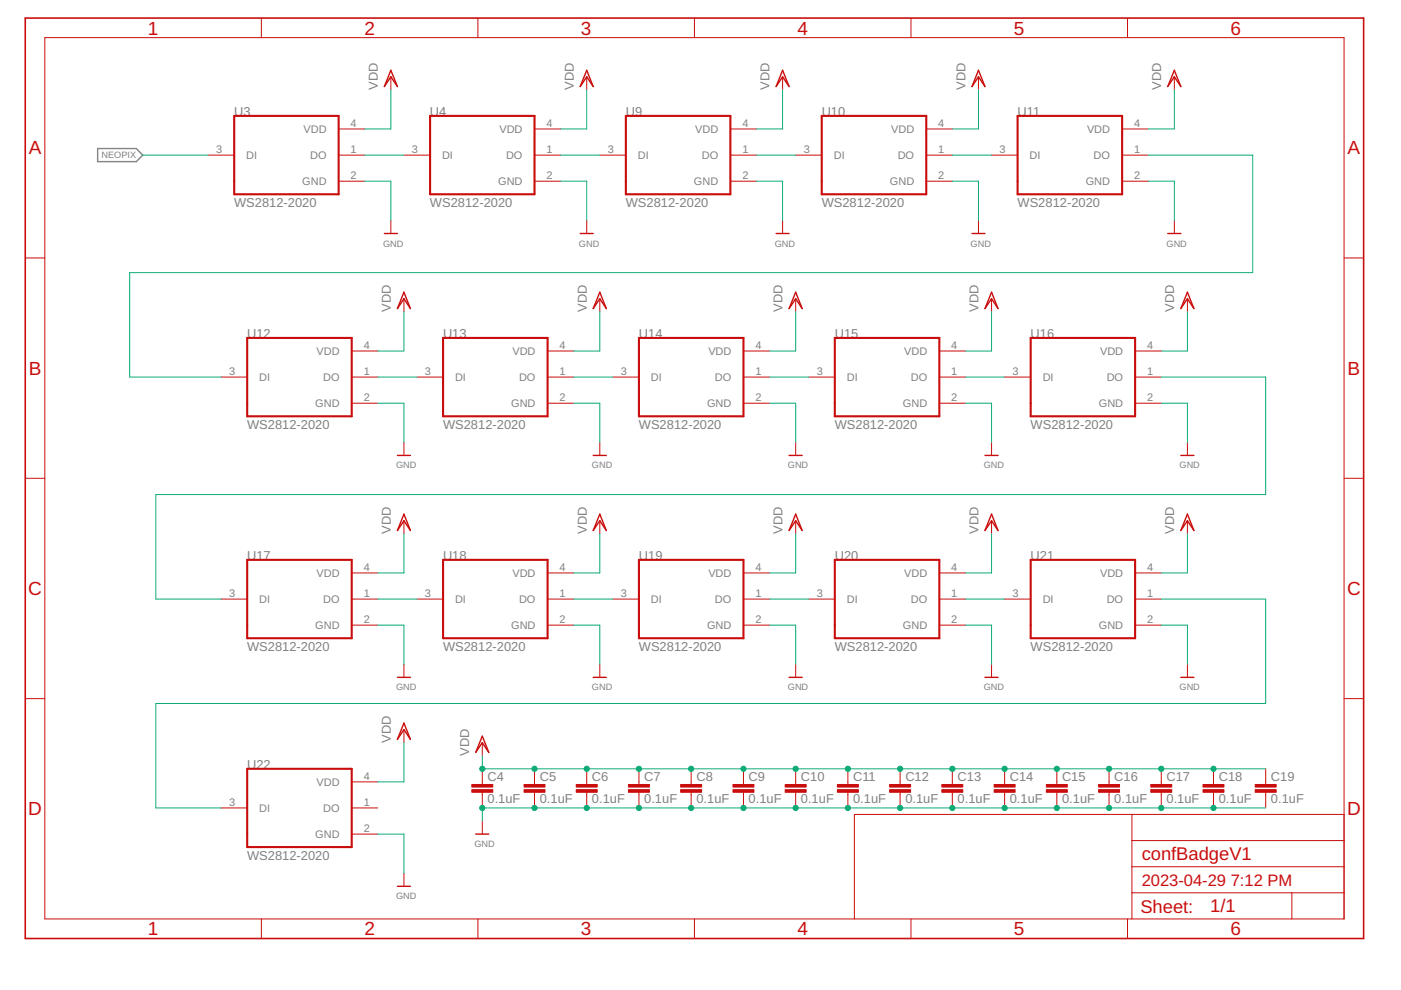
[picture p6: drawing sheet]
<svg xmlns="http://www.w3.org/2000/svg" width="297mm" height="210mm" viewBox="0 0 297 210" stroke-linecap="round" stroke-linejoin="round" font-family="sans-serif">
<path d="M20.7 31.5h8.2l1.4 1.4-1.4 1.4h-8.2z" fill="none" stroke="#808080" stroke-width=".3"/>
<g fill="none" stroke="#c90d0c" stroke-width=".44">
<path d="M49.7 24.6h22.1v16.6h-22.1zM91.2 24.6h22.1v16.6h-22.1zM132.7 24.6h22.2v16.6h-22.2zM174.2 24.6h22.2v16.6h-22.2zM215.8 24.6h22.1v16.6h-22.1zM52.4 71.6h22.2v16.7h-22.2zM93.9 71.6h22.2v16.7h-22.2zM135.5 71.6h22.1v16.7h-22.1zM177 71.6h22.2v16.7h-22.2zM218.5 71.6h22.2v16.7h-22.2zM52.4 118.7h22.2v16.6h-22.2zM93.9 118.7h22.2v16.6h-22.2z"/>
<path d="M135.5 118.7h22.1v16.6h-22.1zM177 118.7h22.2v16.6h-22.2zM218.5 118.7h22.2v16.6h-22.2zM52.4 163h22.2v16.6h-22.2z"/>
</g>
<g fill="none" stroke="#c90d0c" stroke-width=".21">
<path d="M9.5 8h275.5v186.8h-275.5zM55.4 3.8v4.2M82.9 16.3v2.7M101.3 3.8v4.2M124.4 16.3v2.7M147.2 3.8v4.2M165.9 16.3v2.7M193.1 3.8v4.2M207.5 16.3v2.7M239.1 3.8v4.2M249 16.3v2.7M44.1 32.9h5.6"/>
<path d="M71.8 32.9h5.5M71.8 38.4h5.5M71.8 27.3h5.5M85.6 32.9h5.6M113.3 32.9h5.6M113.3 38.4h5.6M113.3 27.3h5.6M127.2 32.9h5.5M154.9 32.9h5.5M154.9 38.4h5.5M154.9 27.3h5.5M168.7 32.9h5.5"/>
<path d="M196.4 32.9h5.5M196.4 38.4h5.5M196.4 27.3h5.5M210.2 32.9h5.6M237.9 32.9h5.5M237.9 38.4h5.5M237.9 27.3h5.5M5.4 54.7h4.1M82.9 46.7v2.8M124.4 46.7v2.8M165.9 46.7v2.8M207.5 46.7v2.8"/>
<path d="M249 46.7v2.8M285 54.7h4.1M46.9 79.9h5.5M74.6 79.9h5.5M74.6 74.4h5.5M85.6 63.3v2.8M88.4 79.9h5.5M116.1 79.9h5.5M116.1 74.4h5.5M127.2 63.3v2.8M129.9 79.9h5.6M157.6 79.9h5.6"/>
<path d="M157.6 74.4h5.6M168.7 63.3v2.8M171.5 79.9h5.5M199.2 79.9h5.5M199.2 74.4h5.5M210.2 63.3v2.8M213 79.9h5.5M240.7 79.9h5.5M240.7 74.4h5.5M251.8 63.3v2.8M74.6 85.5h5.5M85.6 93.8v2.8"/>
<path d="M116.1 85.5h5.5M127.2 93.8v2.8M157.6 85.5h5.6M168.7 93.8v2.8M199.2 85.5h5.5M210.2 93.8v2.8M240.7 85.5h5.5M251.8 93.8v2.8M5.4 101.4h4.1M85.6 110.4v2.8M127.2 110.4v2.8M168.7 110.4v2.8"/>
<path d="M210.2 110.4v2.8M251.8 110.4v2.8M285 101.4h4.1M46.9 127h5.5M74.6 127h5.5M74.6 132.5h5.5M74.6 121.5h5.5M88.4 127h5.5M116.1 127h5.5M116.1 132.5h5.5M116.1 121.5h5.5M129.9 127h5.6"/>
<path d="M157.6 127h5.6M157.6 132.5h5.6M157.6 121.5h5.6M171.5 127h5.5M199.2 127h5.5M199.2 132.5h5.5M199.2 121.5h5.5M213 127h5.5M240.7 127h5.5M240.7 132.5h5.5M240.7 121.5h5.5M5.4 148.1h4.1"/>
<path d="M85.6 140.8v2.8M85.6 154.7v2.8M102.3 157.5v2.7M127.2 140.8v2.8M168.7 140.8v2.8M210.2 140.8v2.8M251.8 140.8v2.8M285 148.1h4.1M46.9 171.3h5.5M74.6 171.3h5.5M74.6 176.8h5.5M74.6 165.8h5.5"/>
<path d="M102.3 163v3.3M102.3 168v3.3M102.3 174.1v2.7M113.3 163v3.3M113.3 168v3.3M124.4 163v3.3M124.4 168v3.3M135.5 163v3.3M135.5 168v3.3M146.5 163v3.3M146.5 168v3.3M157.6 163v3.3"/>
<path d="M157.6 168v3.3M168.7 163v3.3M168.7 168v3.3M179.8 163v3.3M179.8 168v3.3M190.8 163v3.3M190.8 168v3.3M201.9 163v3.3M201.9 168v3.3M213 163v3.3M213 168v3.3M224.1 163v3.3"/>
<path d="M224.1 168v3.3M235.1 163v3.3M235.1 168v3.3M240 172.7v22.1M240 178.2h45M246.2 163v3.3M246.2 168v3.3M257.3 163v3.3M257.3 168v3.3M268.4 163v3.3M268.4 168v3.3M285 172.7h-103.9v22.1"/>
<path d="M55.4 194.8v4.2M85.6 185.1v2.8M101.3 194.8v4.2M147.2 194.8v4.2M193.1 194.8v4.2M239.1 194.8v4.2M240 189.3h45M240 183.8h45M273.9 189.3v5.5"/>
</g>
<path d="M5.4 3.8h283.7v195.2h-283.7z" fill="none" stroke="#c90d0c" stroke-width=".34"/>
<g fill="none" stroke="#c90d0c" stroke-width=".3">
<path d="M82.9 14.9l1.4 3.5-1.4-2.1-1.4 2.1zM124.4 14.9l1.4 3.5-1.4-2.1-1.4 2.1zM165.9 14.9l1.4 3.5-1.4-2.1-1.4 2.1zM207.5 14.9l1.3 3.5-1.3-2.1-1.4 2.1zM249 14.9l1.4 3.5-1.4-2.1-1.4 2.1zM81.5 49.5h2.8M123 49.5h2.8M164.5 49.5h2.8M206.1 49.5h2.7M247.6 49.5h2.8M85.6 62l1.4 3.4-1.4-2.1-1.3 2.1zM127.2 62l1.3 3.4-1.3-2.1-1.4 2.1z"/>
<path d="M168.7 62l1.4 3.4-1.4-2.1-1.4 2.1zM210.2 62l1.4 3.4-1.4-2.1-1.4 2.1zM251.8 62l1.3 3.4-1.3-2.1-1.4 2.1zM84.3 96.6h2.7M125.8 96.6h2.7M167.3 96.6h2.8M208.8 96.6h2.8M250.4 96.6h2.7M85.6 109l1.4 3.5-1.4-2.1-1.3 2.1zM127.2 109l1.3 3.5-1.3-2.1-1.4 2.1zM168.7 109l1.4 3.5-1.4-2.1-1.4 2.1zM210.2 109l1.4 3.5-1.4-2.1-1.4 2.1z"/>
<path d="M251.8 109l1.3 3.5-1.3-2.1-1.4 2.1zM84.3 143.6h2.7M85.6 153.3l1.4 3.5-1.4-2.1-1.3 2.1zM102.3 156.1l1.3 3.4-1.3-2-1.4 2zM125.8 143.6h2.7M167.3 143.6h2.8M208.8 143.6h2.8M250.4 143.6h2.7M100.9 176.8h2.7M84.3 187.9h2.7"/>
</g>
<g fill="#c90d0c" stroke="#c90d0c" stroke-width=".21">
<path d="M100 166.3h4.5v.6h-4.5z"/>
<path d="M100 167.4h4.5v.6h-4.5z"/>
<path d="M111.1 166.3h4.4v.6h-4.4z"/>
<path d="M111.1 167.4h4.4v.6h-4.4z"/>
<path d="M122.2 166.3h4.4v.6h-4.4z"/>
<path d="M122.2 167.4h4.4v.6h-4.4z"/>
<path d="M133.2 166.3h4.5v.6h-4.5z"/>
<path d="M133.2 167.4h4.5v.6h-4.5z"/>
<path d="M144.3 166.3h4.5v.6h-4.5z"/>
<path d="M144.3 167.4h4.5v.6h-4.5z"/>
<path d="M155.4 166.3h4.5v.6h-4.5z"/>
<path d="M155.4 167.4h4.5v.6h-4.5z"/>
<path d="M166.5 166.3h4.4v.6h-4.4z"/>
<path d="M166.5 167.4h4.4v.6h-4.4z"/>
<path d="M177.5 166.3h4.5v.6h-4.5z"/>
<path d="M177.5 167.4h4.5v.6h-4.5z"/>
<path d="M188.6 166.3h4.5v.6h-4.5z"/>
<path d="M188.6 167.4h4.5v.6h-4.5z"/>
<path d="M199.7 166.3h4.4v.6h-4.4z"/>
<path d="M199.7 167.4h4.4v.6h-4.4z"/>
<path d="M210.8 166.3h4.4v.6h-4.4z"/>
<path d="M210.8 167.4h4.4v.6h-4.4z"/>
<path d="M221.8 166.3h4.5v.6h-4.5z"/>
<path d="M221.8 167.4h4.5v.6h-4.5z"/>
<path d="M232.9 166.3h4.5v.6h-4.5z"/>
<path d="M232.9 167.4h4.5v.6h-4.5z"/>
<path d="M244 166.3h4.4v.6h-4.4z"/>
<path d="M244 167.4h4.4v.6h-4.4z"/>
<path d="M255.1 166.3h4.4v.6h-4.4z"/>
<path d="M255.1 167.4h4.4v.6h-4.4z"/>
<path d="M266.1 166.3h4.5v.6h-4.5z"/>
<path d="M266.1 167.4h4.5v.6h-4.5z"/>
</g>
<g fill="none" stroke="#0dab76" stroke-width=".21">
<path d="M82.9 19v8.3h-5.6M124.4 19v8.3h-5.5M165.9 19v8.3h-5.5M207.5 19v8.3h-5.6M249 19v8.3h-5.6M30.3 32.9h13.8M77.3 38.4h5.6v8.3M77.3 32.9h8.3M118.9 38.4h5.5v8.3M118.9 32.9h8.3M160.4 38.4h5.5v8.3M160.4 32.9h8.3"/>
<path d="M201.9 38.4h5.6v8.3M201.9 32.9h8.3M243.4 38.4h5.6v8.3M243.4 32.9h22.2v24.9h-238.1v22.1h19.4M80.1 79.9h8.3M85.6 66.1v8.3h-5.5M121.6 79.9h8.3M127.2 66.1v8.3h-5.6M163.2 79.9h8.3M168.7 66.1v8.3h-5.5M204.7 79.9h8.3M210.2 66.1v8.3h-5.5"/>
<path d="M246.2 79.9h22.2v25h-235.4v22.1h13.9M251.8 66.1v8.3h-5.6M80.1 85.5h5.5v8.3M121.6 85.5h5.6v8.3M163.2 85.5h5.5v8.3M204.7 85.5h5.5v8.3M246.2 85.5h5.6v8.3M85.6 113.2v8.3h-5.5M127.2 113.2v8.3h-5.6M168.7 113.2v8.3h-5.5M210.2 113.2v8.3h-5.5M251.8 113.2v8.3h-5.6"/>
<path d="M80.1 132.5h5.5v8.3M80.1 127h8.3M121.6 132.5h5.6v8.3M121.6 127h8.3M163.2 132.5h5.5v8.3M163.2 127h8.3M204.7 132.5h5.5v8.3M204.7 127h8.3M246.2 132.5h5.6v8.3M246.2 127h22.2v22.2h-235.4v22.1h13.9M85.6 157.5v8.3h-5.5M80.1 176.8h5.5v8.3"/>
<path d="M102.3 160.2v2.8h166.1M268.4 171.3h-166.1v2.8"/>
</g>
<g fill="#0dab76" stroke="#0dab76" stroke-width=".21">
<circle cx="113.3" cy="171.3" r=".55"/>
<circle cx="124.4" cy="171.3" r=".55"/>
<circle cx="135.5" cy="171.3" r=".55"/>
<circle cx="146.5" cy="171.3" r=".55"/>
<circle cx="157.6" cy="171.3" r=".55"/>
<circle cx="168.7" cy="171.3" r=".55"/>
<circle cx="179.8" cy="171.3" r=".55"/>
<circle cx="190.8" cy="171.3" r=".55"/>
<circle cx="201.9" cy="171.3" r=".55"/>
<circle cx="213" cy="171.3" r=".55"/>
<circle cx="224.1" cy="171.3" r=".55"/>
<circle cx="235.1" cy="171.3" r=".55"/>
<circle cx="246.2" cy="171.3" r=".55"/>
<circle cx="257.3" cy="171.3" r=".55"/>
<circle cx="102.3" cy="171.3" r=".55"/>
<circle cx="113.3" cy="163" r=".55"/>
<circle cx="124.4" cy="163" r=".55"/>
<circle cx="135.5" cy="163" r=".55"/>
<circle cx="146.5" cy="163" r=".55"/>
<circle cx="157.6" cy="163" r=".55"/>
<circle cx="168.7" cy="163" r=".55"/>
<circle cx="179.8" cy="163" r=".55"/>
<circle cx="190.8" cy="163" r=".55"/>
<circle cx="201.9" cy="163" r=".55"/>
<circle cx="213" cy="163" r=".55"/>
<circle cx="224.1" cy="163" r=".55"/>
<circle cx="235.1" cy="163" r=".55"/>
<circle cx="246.2" cy="163" r=".55"/>
<circle cx="257.3" cy="163" r=".55"/>
<circle cx="102.3" cy="163" r=".55"/>
</g>
<g font-size="4" fill="#c90d0c">
<text x="31.3" y="7.3">1</text>
<text x="77.3" y="7.3">2</text>
<text x="123.2" y="7.3">3</text>
<text x="169.1" y="7.3">4</text>
<text x="215" y="7.3">5</text>
<text x="260.9" y="7.3">6</text>
<text x="6.1" y="32.8">A</text>
<text x="285.7" y="32.8">A</text>
<text x="6.1" y="79.5">B</text>
<text x="285.7" y="79.5">B</text>
<text x="6" y="126.2">C</text>
<text x="285.6" y="126.2">C</text>
<text x="6" y="172.9">D</text>
<text x="285.6" y="172.9">D</text>
<text x="31.3" y="198.3">1</text>
<text x="77.3" y="198.3">2</text>
<text x="123.2" y="198.3">3</text>
<text x="169.1" y="198.3">4</text>
<text x="215" y="198.3">5</text>
<text x="260.9" y="198.3">6</text>
</g>
<g font-size="3.9" fill="#c90d0c">
<text x="242.1" y="182.4">confBadgeV1</text>
<text x="241.8" y="193.6">Sheet:</text>
<text x="256.6" y="193.4">1/1</text>
</g>
<g font-size="3.5" fill="#c90d0c">
<text x="242.1" y="187.9">2023-04-29</text>
<text x="260.9" y="187.9">7:12 PM</text>
</g>
<g font-size="2.7" fill="#808080">
<text x="80.1" y="19" transform="rotate(-90 80.1 19)">VDD</text>
<text x="121.6" y="19" transform="rotate(-90 121.6 19)">VDD</text>
<text x="163.2" y="19" transform="rotate(-90 163.2 19)">VDD</text>
<text x="204.7" y="19" transform="rotate(-90 204.7 19)">VDD</text>
<text x="246.2" y="19" transform="rotate(-90 246.2 19)">VDD</text>
<text x="49.6" y="24.6">U3</text>
<text x="91.2" y="24.6">U4</text>
<text x="132.7" y="24.6">U9</text>
<text x="174.2" y="24.6">U10</text>
<text x="215.7" y="24.6">U11</text>
<text x="49.6" y="44">WS2812-2020</text>
<text x="91.2" y="44">WS2812-2020</text>
<text x="132.7" y="44">WS2812-2020</text>
<text x="174.2" y="44">WS2812-2020</text>
<text x="215.7" y="44">WS2812-2020</text>
<text x="52.4" y="71.6">U12</text>
<text x="82.9" y="66.1" transform="rotate(-90 82.9 66.1)">VDD</text>
<text x="93.9" y="71.6">U13</text>
<text x="124.4" y="66.1" transform="rotate(-90 124.4 66.1)">VDD</text>
<text x="135.5" y="71.6">U14</text>
<text x="165.9" y="66.1" transform="rotate(-90 165.9 66.1)">VDD</text>
<text x="177" y="71.6">U15</text>
<text x="207.5" y="66.1" transform="rotate(-90 207.5 66.1)">VDD</text>
<text x="218.5" y="71.6">U16</text>
<text x="249" y="66.1" transform="rotate(-90 249 66.1)">VDD</text>
<text x="52.4" y="91">WS2812-2020</text>
<text x="93.9" y="91">WS2812-2020</text>
<text x="135.5" y="91">WS2812-2020</text>
<text x="177" y="91">WS2812-2020</text>
<text x="218.5" y="91">WS2812-2020</text>
<text x="82.9" y="113.2" transform="rotate(-90 82.9 113.2)">VDD</text>
<text x="124.4" y="113.2" transform="rotate(-90 124.4 113.2)">VDD</text>
<text x="165.9" y="113.2" transform="rotate(-90 165.9 113.2)">VDD</text>
<text x="207.5" y="113.2" transform="rotate(-90 207.5 113.2)">VDD</text>
<text x="249" y="113.2" transform="rotate(-90 249 113.2)">VDD</text>
<text x="52.4" y="118.7">U17</text>
<text x="93.9" y="118.7">U18</text>
<text x="135.5" y="118.7">U19</text>
<text x="177" y="118.7">U20</text>
<text x="218.5" y="118.7">U21</text>
<text x="52.4" y="138.1">WS2812-2020</text>
<text x="93.9" y="138.1">WS2812-2020</text>
<text x="135.5" y="138.1">WS2812-2020</text>
<text x="177" y="138.1">WS2812-2020</text>
<text x="218.5" y="138.1">WS2812-2020</text>
<text x="82.9" y="157.5" transform="rotate(-90 82.9 157.5)">VDD</text>
<text x="99.5" y="160.2" transform="rotate(-90 99.5 160.2)">VDD</text>
<text x="52.4" y="163">U22</text>
<text x="103.4" y="165.6">C4</text>
<text x="114.4" y="165.6">C5</text>
<text x="125.5" y="165.6">C6</text>
<text x="136.6" y="165.6">C7</text>
<text x="147.7" y="165.6">C8</text>
<text x="158.7" y="165.6">C9</text>
<text x="169.8" y="165.6">C10</text>
<text x="180.9" y="165.6">C11</text>
<text x="191.9" y="165.6">C12</text>
<text x="203" y="165.6">C13</text>
<text x="214.1" y="165.6">C14</text>
<text x="225.2" y="165.6">C15</text>
<text x="236.2" y="165.6">C16</text>
<text x="247.3" y="165.6">C17</text>
<text x="258.4" y="165.6">C18</text>
<text x="269.5" y="165.6">C19</text>
<text x="103.4" y="170.3">0.1uF</text>
<text x="114.4" y="170.3">0.1uF</text>
<text x="125.5" y="170.3">0.1uF</text>
<text x="136.6" y="170.3">0.1uF</text>
<text x="147.7" y="170.3">0.1uF</text>
<text x="158.7" y="170.3">0.1uF</text>
<text x="169.8" y="170.3">0.1uF</text>
<text x="180.9" y="170.3">0.1uF</text>
<text x="191.9" y="170.3">0.1uF</text>
<text x="203" y="170.3">0.1uF</text>
<text x="214.1" y="170.3">0.1uF</text>
<text x="225.2" y="170.3">0.1uF</text>
<text x="236.2" y="170.3">0.1uF</text>
<text x="247.3" y="170.3">0.1uF</text>
<text x="258.4" y="170.3">0.1uF</text>
<text x="269.5" y="170.3">0.1uF</text>
<text x="52.4" y="182.4">WS2812-2020</text>
</g>
<g font-size="2.3" fill="#808080">
<text x="64.4" y="28.2">VDD</text>
<text x="74.3" y="27">4</text>
<text x="105.9" y="28.2">VDD</text>
<text x="115.9" y="27">4</text>
<text x="147.4" y="28.2">VDD</text>
<text x="157.4" y="27">4</text>
<text x="188.9" y="28.2">VDD</text>
<text x="198.9" y="27">4</text>
<text x="230.5" y="28.2">VDD</text>
<text x="240.5" y="27">4</text>
<text x="45.8" y="32.5">3</text>
<text x="52.2" y="33.7">DI</text>
<text x="65.8" y="33.7">DO</text>
<text x="74.3" y="32.5">1</text>
<text x="87.3" y="32.5">3</text>
<text x="93.7" y="33.7">DI</text>
<text x="107.3" y="33.7">DO</text>
<text x="115.9" y="32.5">1</text>
<text x="128.9" y="32.5">3</text>
<text x="135.3" y="33.7">DI</text>
<text x="148.8" y="33.7">DO</text>
<text x="157.4" y="32.5">1</text>
<text x="170.4" y="32.5">3</text>
<text x="176.8" y="33.7">DI</text>
<text x="190.3" y="33.7">DO</text>
<text x="198.9" y="32.5">1</text>
<text x="211.9" y="32.5">3</text>
<text x="218.3" y="33.7">DI</text>
<text x="231.9" y="33.7">DO</text>
<text x="240.5" y="32.5">1</text>
<text x="64.1" y="39.2">GND</text>
<text x="74.3" y="38">2</text>
<text x="105.6" y="39.2">GND</text>
<text x="115.9" y="38">2</text>
<text x="147.1" y="39.2">GND</text>
<text x="157.4" y="38">2</text>
<text x="188.7" y="39.2">GND</text>
<text x="198.9" y="38">2</text>
<text x="230.2" y="39.2">GND</text>
<text x="240.5" y="38">2</text>
<text x="67.1" y="75.2">VDD</text>
<text x="77.1" y="74">4</text>
<text x="108.7" y="75.2">VDD</text>
<text x="118.6" y="74">4</text>
<text x="150.2" y="75.2">VDD</text>
<text x="160.2" y="74">4</text>
<text x="191.7" y="75.2">VDD</text>
<text x="201.7" y="74">4</text>
<text x="233.2" y="75.2">VDD</text>
<text x="243.2" y="74">4</text>
<text x="48.6" y="79.6">3</text>
<text x="55" y="80.8">DI</text>
<text x="68.5" y="80.8">DO</text>
<text x="77.1" y="79.6">1</text>
<text x="90.1" y="79.6">3</text>
<text x="96.5" y="80.8">DI</text>
<text x="110.1" y="80.8">DO</text>
<text x="118.6" y="79.6">1</text>
<text x="131.6" y="79.6">3</text>
<text x="138" y="80.8">DI</text>
<text x="151.6" y="80.8">DO</text>
<text x="160.2" y="79.6">1</text>
<text x="173.2" y="79.6">3</text>
<text x="179.5" y="80.8">DI</text>
<text x="193.1" y="80.8">DO</text>
<text x="201.7" y="79.6">1</text>
<text x="214.7" y="79.6">3</text>
<text x="221.1" y="80.8">DI</text>
<text x="234.6" y="80.8">DO</text>
<text x="243.2" y="79.6">1</text>
<text x="66.9" y="86.3">GND</text>
<text x="77.1" y="85.1">2</text>
<text x="108.4" y="86.3">GND</text>
<text x="118.6" y="85.1">2</text>
<text x="149.9" y="86.3">GND</text>
<text x="160.2" y="85.1">2</text>
<text x="191.4" y="86.3">GND</text>
<text x="201.7" y="85.1">2</text>
<text x="233" y="86.3">GND</text>
<text x="243.2" y="85.1">2</text>
<text x="67.1" y="122.3">VDD</text>
<text x="77.1" y="121.1">4</text>
<text x="108.7" y="122.3">VDD</text>
<text x="118.6" y="121.1">4</text>
<text x="150.2" y="122.3">VDD</text>
<text x="160.2" y="121.1">4</text>
<text x="191.7" y="122.3">VDD</text>
<text x="201.7" y="121.1">4</text>
<text x="233.2" y="122.3">VDD</text>
<text x="243.2" y="121.1">4</text>
<text x="48.6" y="126.6">3</text>
<text x="55" y="127.8">DI</text>
<text x="68.5" y="127.8">DO</text>
<text x="77.1" y="126.6">1</text>
<text x="90.1" y="126.6">3</text>
<text x="96.5" y="127.8">DI</text>
<text x="110.1" y="127.8">DO</text>
<text x="118.6" y="126.6">1</text>
<text x="131.6" y="126.6">3</text>
<text x="138" y="127.8">DI</text>
<text x="151.6" y="127.8">DO</text>
<text x="160.2" y="126.6">1</text>
<text x="173.2" y="126.6">3</text>
<text x="179.5" y="127.8">DI</text>
<text x="193.1" y="127.8">DO</text>
<text x="201.7" y="126.6">1</text>
<text x="214.7" y="126.6">3</text>
<text x="221.1" y="127.8">DI</text>
<text x="234.6" y="127.8">DO</text>
<text x="243.2" y="126.6">1</text>
<text x="66.9" y="133.4">GND</text>
<text x="77.1" y="132.2">2</text>
<text x="108.4" y="133.4">GND</text>
<text x="118.6" y="132.2">2</text>
<text x="149.9" y="133.4">GND</text>
<text x="160.2" y="132.2">2</text>
<text x="191.4" y="133.4">GND</text>
<text x="201.7" y="132.2">2</text>
<text x="233" y="133.4">GND</text>
<text x="243.2" y="132.2">2</text>
<text x="67.1" y="166.6">VDD</text>
<text x="77.1" y="165.4">4</text>
<text x="48.6" y="170.9">3</text>
<text x="55" y="172.1">DI</text>
<text x="68.5" y="172.1">DO</text>
<text x="77.1" y="170.9">1</text>
<text x="66.9" y="177.7">GND</text>
<text x="77.1" y="176.5">2</text>
</g>
<g font-size="1.9" fill="#808080">
<text x="21.5" y="33.6">NEOPIX</text>
<text x="81.2" y="52.3">GND</text>
<text x="122.7" y="52.3">GND</text>
<text x="164.3" y="52.3">GND</text>
<text x="205.8" y="52.3">GND</text>
<text x="247.3" y="52.3">GND</text>
<text x="84" y="99.3">GND</text>
<text x="125.5" y="99.3">GND</text>
<text x="167" y="99.3">GND</text>
<text x="208.6" y="99.3">GND</text>
<text x="250.1" y="99.3">GND</text>
<text x="84" y="146.4">GND</text>
<text x="125.5" y="146.4">GND</text>
<text x="167" y="146.4">GND</text>
<text x="208.6" y="146.4">GND</text>
<text x="250.1" y="146.4">GND</text>
<text x="100.6" y="179.6">GND</text>
<text x="84" y="190.7">GND</text>
</g>
</svg>
